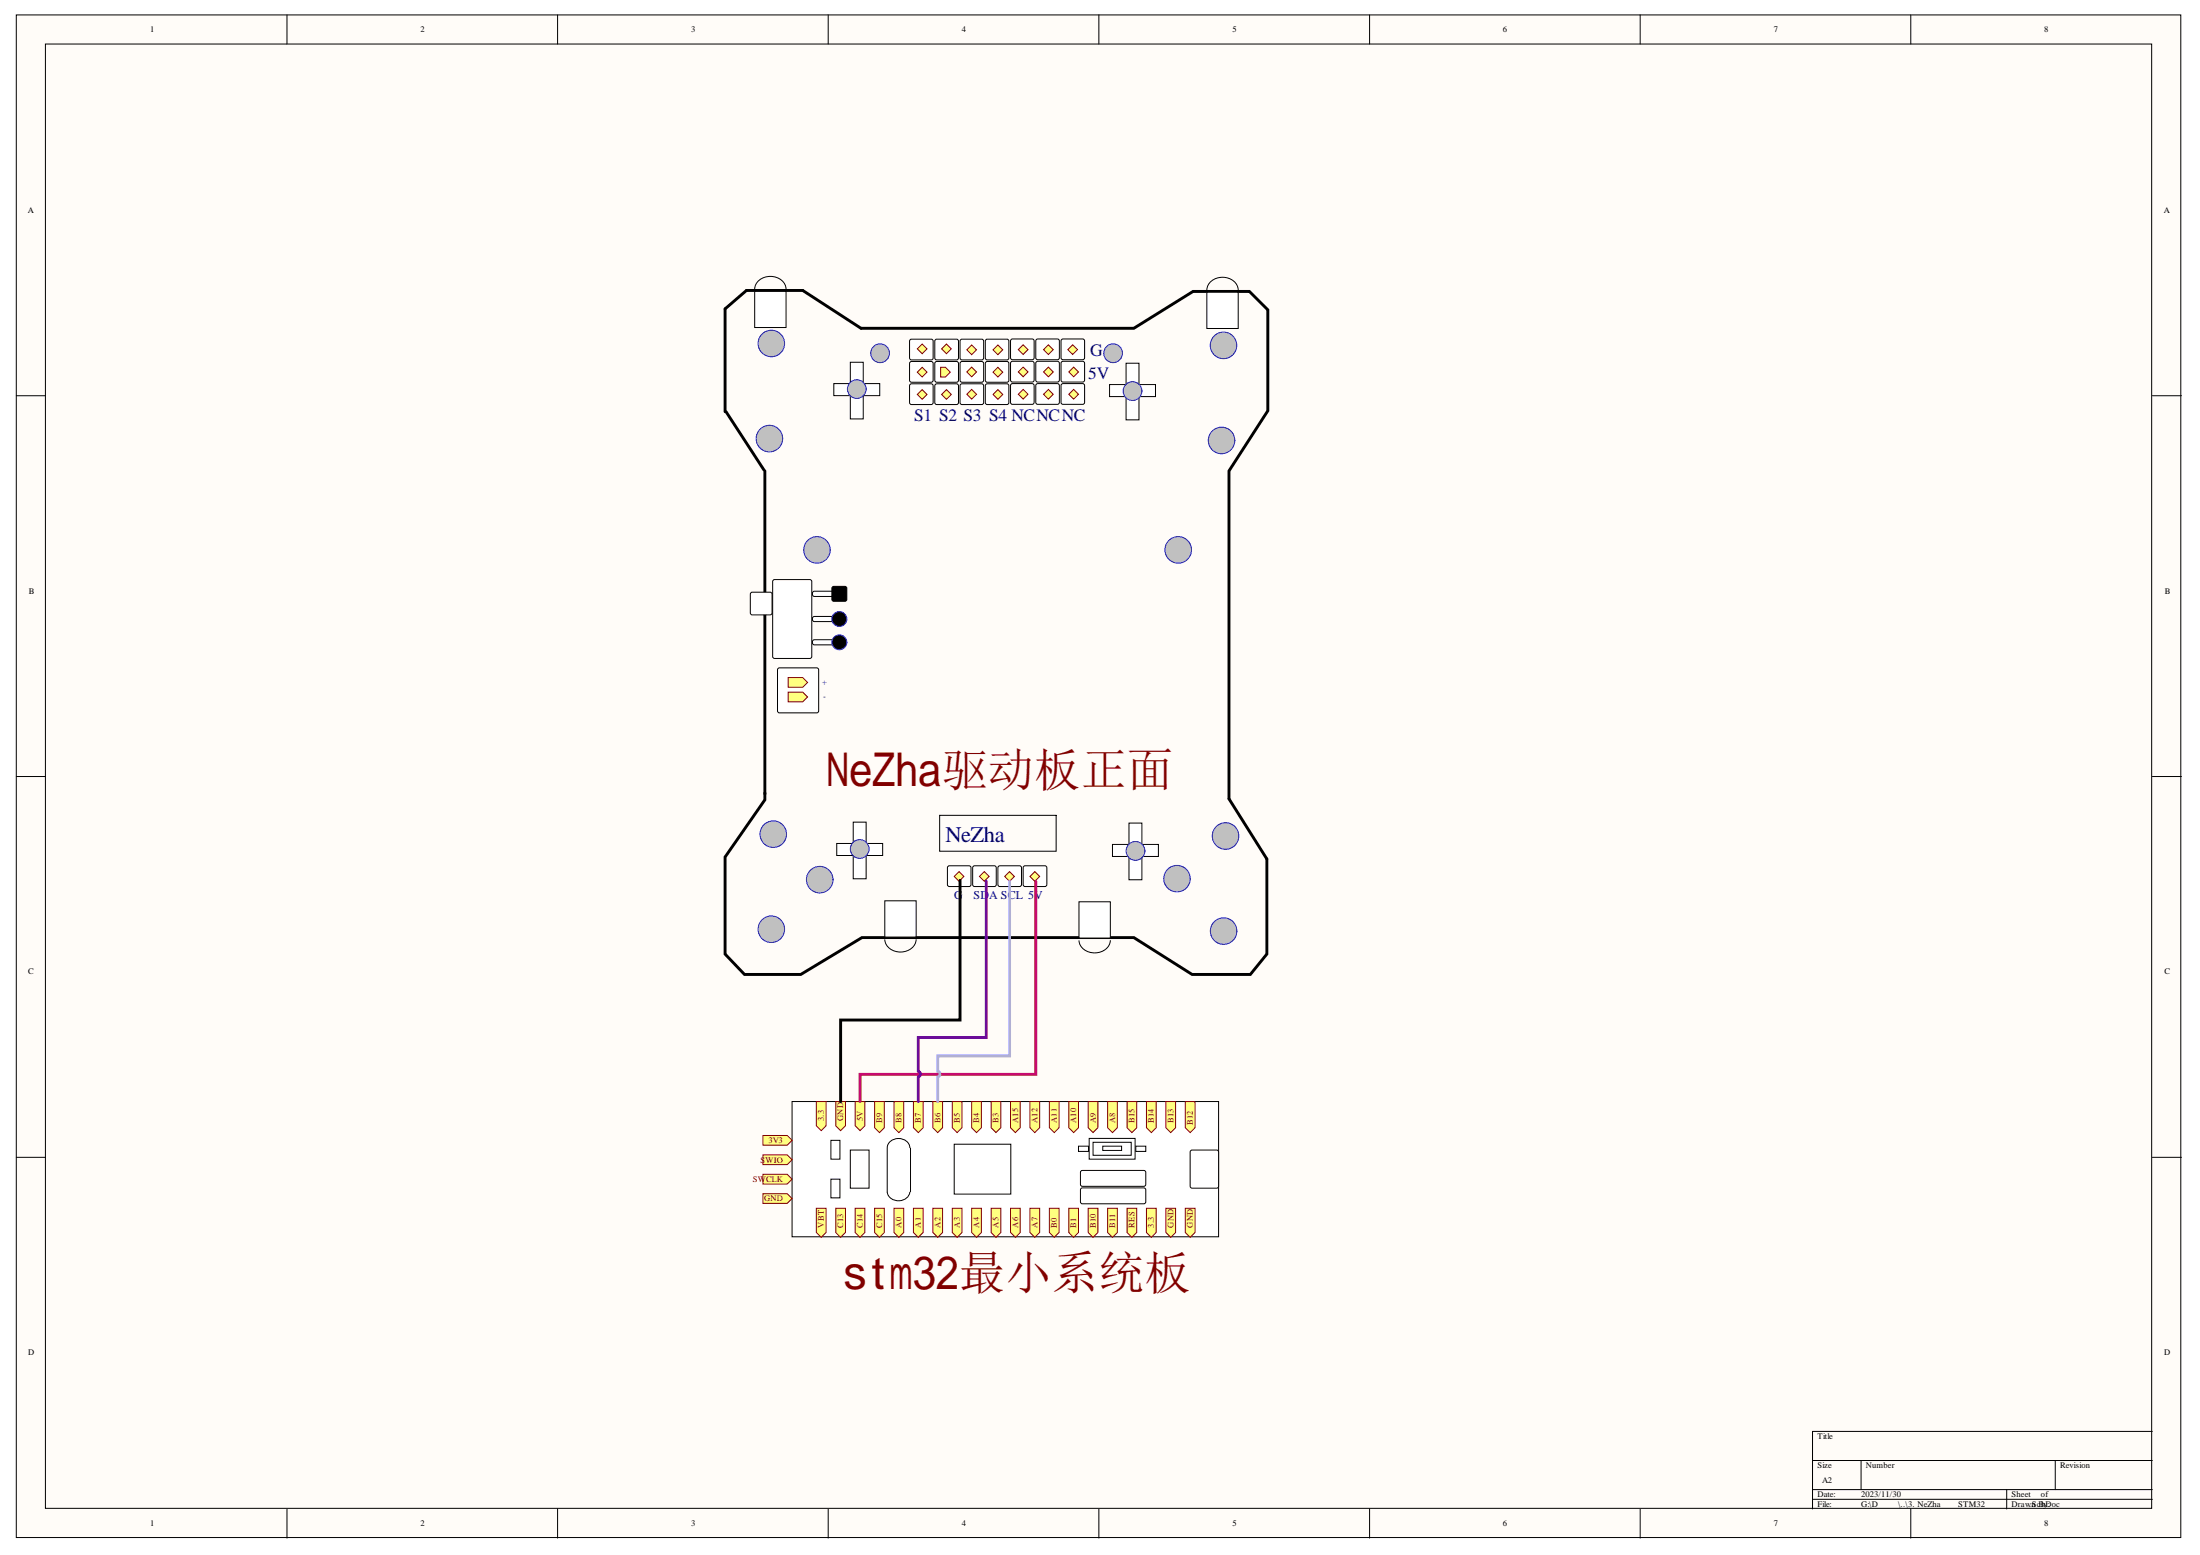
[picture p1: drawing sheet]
<svg xmlns="http://www.w3.org/2000/svg" width="297mm" height="210mm" viewBox="0 0 297 210" stroke-linecap="round" stroke-linejoin="round" font-family="sans-serif">
<g fill="#fffcf8" stroke="#000" stroke-width=".14">
<path d="M2.2 2h292.2v205.5h-292.2z"/>
<path d="M6.1 5.9h284.4v197.7h-284.4z"/>
</g>
<g fill="none" stroke="#000" stroke-width=".14">
<path d="M38.7 2v3.9M75.3 2v3.9M111.8 2v3.9M148.4 2v3.9M184.9 2v3.9M221.5 2v3.9M258 2v3.9M2.2 53.4h3.9M290.6 53.4h3.9M2.2 104.8h3.9M290.6 104.8h3.9M2.2 156.2h3.9"/>
<path d="M290.6 156.2h3.9M244.7 197.1h45.9M251.3 197.1v4M277.5 197.1v4M290.6 193.2h-45.9v10.5M38.7 203.7v3.9M75.3 203.7v3.9M111.8 203.7v3.9M148.4 203.7v3.9M184.9 203.7v3.9M221.5 203.7v3.9M244.7 201.1h45.9"/>
<path d="M244.7 202.4h45.9M258 203.7v3.9M270.9 201.1v2.6"/>
</g>
<g fill="#fff" stroke="#000" stroke-width=".14">
<path d="M122.8 45.9l.3-.1h2.8l.1 .2v2.5l-.3 .1-2.8-.1-.1-.2z"/>
<path d="M122.8 48.9l.3-.1h2.8l.1 .3v2.4l-.3 .1h-2.8l-.1-.3z"/>
<path d="M122.8 51.9l.3-.1h2.8l.1 .3v2.4l-.3 .1h-2.8l-.1-.3z"/>
<path d="M126.2 45.9l.3-.1h2.8l.1 .2v2.5l-.2 .1-2.9-.1-.1-.2z"/>
<path d="M126.2 48.9l.3-.1h2.8l.1 .3v2.4l-.2 .1h-2.9l-.1-.3z"/>
<path d="M126.2 51.9l.3-.1h2.8l.1 .3v2.4l-.2 .1h-2.9l-.1-.3z"/>
<path d="M129.7 45.9l.2-.1h2.8l.1 .2v2.5l-.3 .1-2.7-.1-.2-.2z"/>
<path d="M129.7 48.9l.2-.1h2.8l.1 .3v2.4l-.3 .1h-2.7l-.2-.3z"/>
<path d="M129.7 51.9l.2-.1h2.8l.1 .3v2.4l-.3 .1h-2.7l-.2-.3z"/>
<path d="M133.1 45.9l.2-.1h2.8l.1 .2v2.5l-.2 .1-2.8-.1-.2-.2z"/>
<path d="M133.1 48.9l.2-.1h2.8l.1 .3v2.4l-.2 .1h-2.8l-.2-.3z"/>
<path d="M133.1 51.9l.2-.1h2.8l.1 .3v2.4l-.2 .1h-2.8l-.2-.3z"/>
</g>
<g fill="#ffff80" stroke="#800000" stroke-width=".14">
<path d="M123.9 53.2l.6-.6 .7 .6-.7 .7z" fill-rule="evenodd"/>
<path d="M123.9 50.2l.6-.6 .7 .6-.7 .7z" fill-rule="evenodd"/>
<path d="M123.9 47.1l.6-.7 .7 .7-.7 .6z" fill-rule="evenodd"/>
<path d="M127.1 47.1l.7-.7 .6 .7-.6 .6z" fill-rule="evenodd"/>
<path d="M127 49.6h.7l.6 .6-.6 .7h-.7z" fill-rule="evenodd"/>
<path d="M127.1 53.2l.7-.6 .6 .6-.6 .7z" fill-rule="evenodd"/>
<path d="M130.5 47.2l.7-.6 .7 .6-.7 .7z" fill-rule="evenodd"/>
<path d="M134.1 53.2l.6-.6 .7 .6-.7 .7z" fill-rule="evenodd"/>
<path d="M134.1 50.2l.6-.6 .7 .6-.7 .7z" fill-rule="evenodd"/>
<path d="M134.1 47.2l.6-.6 .7 .6-.7 .7z" fill-rule="evenodd"/>
</g>
<g fill="#fff" stroke="#000" stroke-width=".14">
<path d="M136.5 45.9l.2-.1h2.8l.1 .2v2.4l-.2 .2-2.8-.1-.2-.2z"/>
<path d="M136.5 48.9l.2-.1h2.8l.1 .2v2.4l-.2 .2-2.8-.1-.2-.2z"/>
<path d="M136.5 51.9l.2-.1h2.8l.1 .2v2.5l-.2 .1-2.8-.1-.2-.2z"/>
<path d="M139.9 45.9l.2-.1h2.8l.1 .2v2.4l-.2 .2-2.8-.1-.2-.2z"/>
<path d="M139.9 48.9l.2-.1h2.8l.1 .2v2.4l-.2 .2-2.8-.1-.2-.2z"/>
<path d="M139.9 51.9l.2-.1h2.8l.1 .2v2.5l-.2 .1-2.8-.1-.2-.2z"/>
<path d="M143.3 45.9l.2-.1h2.8l.1 .2v2.4l-.2 .2-2.8-.1-.1-.2z"/>
<path d="M143.3 48.9l.2-.1h2.8l.1 .2v2.4l-.2 .2-2.8-.1-.1-.2z"/>
<path d="M143.3 51.9l.2-.1h2.8l.1 .2v2.5l-.2 .1-2.8-.1-.1-.2z"/>
</g>
<g fill="#ffff80" stroke="#800000" stroke-width=".14">
<path d="M137.5 53.2l.6-.6 .7 .6-.7 .7z" fill-rule="evenodd"/>
<path d="M137.5 50.2l.6-.6 .7 .6-.7 .7z" fill-rule="evenodd"/>
<path d="M137.5 47.2l.6-.7 .7 .7-.7 .7z" fill-rule="evenodd"/>
<path d="M140.9 47.2l.7-.7 .6 .7-.6 .7z" fill-rule="evenodd"/>
<path d="M140.9 50.2l.7-.6 .6 .6-.6 .7z" fill-rule="evenodd"/>
<path d="M140.9 53.2l.7-.6 .6 .6-.6 .7z" fill-rule="evenodd"/>
<path d="M144.2 47.2l.6-.7 .7 .7-.7 .7z" fill-rule="evenodd"/>
<path d="M144.3 50.2l.7-.6 .6 .6-.6 .7z" fill-rule="evenodd"/>
<path d="M144.3 53.2l.7-.6 .6 .6-.6 .7z" fill-rule="evenodd"/>
</g>
<path d="M97.9 55.6v-13.9l2.9-2.5h7.6l7.9 5.1h36.8l8-5h7.6l2.5 2.5v13.6l-5.3 8.2v44.2l5.1 8.2v12.8l-2.2 2.7h-7.8l-7.9-4.9h-36.7l-8.3 4.9h-7.6l-2.6-2.7v-13.1l5.4-7.7v-1M98 55.6l5.1 7.8M103.3 63.6v43.6" fill="none" stroke="#000" stroke-width=".39"/>
<circle cx="103.9" cy="59.2" r="1.79" fill="#c0c0c0" stroke="#00f" stroke-width=".14"/>
<path d="M101.9 39.3h4.2v4.9h-4.2z" fill="#fff" stroke="#000" stroke-width=".14"/>
<circle cx="104.1" cy="46.4" r="1.79" fill="#c0c0c0" stroke="#00f" stroke-width=".14"/>
<path d="M106.1 39.1a2.18 2.18 0 0 0-3.6-1.3 1.55 1.55 0 0 0-.6 1.3" fill="none" stroke="#000" stroke-width=".14"/>
<g fill="#c0c0c0" stroke="#00f" stroke-width=".14">
<circle cx="104.1" cy="125.4" r="1.79"/>
<circle cx="104.4" cy="112.6" r="1.79"/>
<circle cx="164.9" cy="59.5" r="1.79"/>
</g>
<path d="M162.9 39.4h4.3v4.9h-4.3z" fill="#fff" stroke="#000" stroke-width=".14"/>
<circle cx="165.2" cy="46.6" r="1.79" fill="#c0c0c0" stroke="#00f" stroke-width=".14"/>
<path d="M167.2 39.2a2.18 2.18 0 0 0-3.6-1.3 1.56 1.56 0 0 0-.7 1.3" fill="none" stroke="#000" stroke-width=".14"/>
<g fill="#c0c0c0" stroke="#00f" stroke-width=".14">
<circle cx="165.2" cy="125.7" r="1.79"/>
<circle cx="165.5" cy="112.8" r="1.79"/>
<circle cx="118.8" cy="47.7" r="1.27"/>
<circle cx="150.3" cy="47.7" r="1.27"/>
</g>
<g fill="#fff" stroke="#000" stroke-width=".14">
<path d="M114.8 48.9h1.8v7.6h-1.8z"/>
<path d="M112.6 51.8h6.2v1.6h-6.2z"/>
</g>
<circle cx="115.7" cy="52.5" r="1.26" fill="#c0c0c0" stroke="#00f" stroke-width=".14"/>
<g fill="#fff" stroke="#000" stroke-width=".14">
<path d="M152 49h1.8v7.7h-1.8z"/>
<path d="M149.8 51.9h6.2v1.6h-6.2z"/>
</g>
<circle cx="152.9" cy="52.8" r="1.27" fill="#c0c0c0" stroke="#00f" stroke-width=".14"/>
<g fill="#fff" stroke="#000" stroke-width=".14">
<path d="M115.2 111h1.7v7.6h-1.7z"/>
<path d="M113 113.9h6.2v1.6h-6.2z"/>
</g>
<circle cx="116.1" cy="114.6" r="1.27" fill="#c0c0c0" stroke="#00f" stroke-width=".14"/>
<g fill="#fff" stroke="#000" stroke-width=".14">
<path d="M152.4 111.1h1.8v7.7h-1.8z"/>
<path d="M150.2 114h6.2v1.6h-6.2z"/>
</g>
<g fill="#c0c0c0" stroke="#00f" stroke-width=".14">
<circle cx="153.3" cy="114.9" r="1.27"/>
<circle cx="158.9" cy="118.6" r="1.79"/>
<circle cx="110.7" cy="118.7" r="1.8"/>
</g>
<g fill="#fff" stroke="#000" stroke-width=".14">
<path d="M128 117l.2-.1h2.8l.1 .2v2.4l-.3 .2-2.8-.1-.1-.2z"/>
<path d="M131.4 117l.2-.1h2.8l.1 .2v2.4l-.3 .2-2.7-.1-.2-.2z"/>
<path d="M134.8 117l.2-.1h2.8l.1 .2v2.4l-.2 .2-2.8-.1-.2-.2z"/>
<path d="M138.2 117l.2-.1h2.8l.1 .2v2.4l-.2 .2-2.8-.1-.2-.2z"/>
</g>
<g fill="#ffff80" stroke="#800000" stroke-width=".14">
<path d="M128.8 118.3l.7-.6 .6 .6-.6 .7z" fill-rule="evenodd"/>
<path d="M132.2 118.3l.7-.6 .7 .6-.7 .7z" fill-rule="evenodd"/>
<path d="M135.7 118.3l.6-.6 .7 .6-.7 .7z" fill-rule="evenodd"/>
<path d="M139.1 118.3l.6-.6 .7 .6-.7 .7z" fill-rule="evenodd"/>
</g>
<path d="M119.5 121.6h4.2v4.9h-4.2z" fill="#fff" stroke="#000" stroke-width=".14"/>
<path d="M123.7 126.8a2.19 2.19 0 0 1-3.6 1.3l-.5-.8-.1-.5" fill="none" stroke="#000" stroke-width=".14"/>
<path d="M145.7 121.7h4.2v4.9h-4.2z" fill="#fff" stroke="#000" stroke-width=".14"/>
<path d="M149.9 127a2.19 2.19 0 0 1-3.5 1.2l-.6-.8-.1-.4" fill="none" stroke="#000" stroke-width=".14"/>
<path d="M105 90.3l.2-.1h5.1l.2 .1v5.7l-.1 .2h-5.2l-.2-.1z" fill="#fff" stroke="#000" stroke-width=".14"/>
<g fill="#ffff80" stroke="#800000" stroke-width=".14">
<path d="M106.4 91.5h2l.6 .6-.6 .7h-2z" fill-rule="evenodd"/>
<path d="M106.4 93.4h2l.6 .7-.6 .6h-2z" fill-rule="evenodd"/>
</g>
<g fill="#fff" stroke="#000" stroke-width=".14">
<path d="M104.4 78.4l.2-.2h4.7l.3 .2v10.2l-.1 .2-4.9 .1-.2-.1z"/>
<path d="M101.3 80.1l.3-.2h2.4l.2 .2v2.6l-.1 .3h-2.5l-.3-.1z"/>
<path d="M109.7 79.9l.3-.1h3.1a.37 .37 0 0 1 .3 .4 .37 .37 0 0 1-.3 .3h-3.1a.36 .36 0 0 1-.3-.6z"/>
<path d="M109.7 83.3l.3-.1h3.1a.36 .36 0 0 1 .3 .4 .36 .36 0 0 1-.3 .3h-3.1a.35 .35 0 0 1-.3-.6z"/>
<path d="M109.7 86.5l.3-.1h3.1a.36 .36 0 0 1 .3 .3 .36 .36 0 0 1-.3 .3h-3.1a.35 .35 0 0 1-.3-.5z"/>
</g>
<g fill="#000" stroke="#00f" stroke-width=".14">
<circle cx="113.3" cy="83.6" r="1.01"/>
<circle cx="113.3" cy="86.7" r="1.01"/>
</g>
<path d="M112.4 79.3l.2-.1h1.6l.1 .2v1.6l-.2 .2-1.7-.1-.1-.2z" fill="#000" stroke="#000" stroke-width=".14"/>
<g fill="#c0c0c0" stroke="#00f" stroke-width=".14">
<circle cx="110.3" cy="74.2" r="1.79"/>
<circle cx="159.1" cy="74.2" r="1.8"/>
</g>
<path d="M126.9 110.1h15.7v4.8h-15.7z" fill="none" stroke="#000" stroke-width=".14"/>
<g fill="#ffff80" stroke="#800000" stroke-width=".14">
<path d="M130.5 50.2l.7-.6 .7 .6-.7 .7z" fill-rule="evenodd"/>
<path d="M130.5 53.2l.7-.6 .7 .6-.7 .7z" fill-rule="evenodd"/>
</g>
<path d="M106.9 148.7h57.6v18.2h-57.6z" fill="#fff" stroke="#000" stroke-width=".14"/>
<g fill="#ffff80" stroke="#800000" stroke-width=".14">
<path d="M160 148.7h1.3v3.5l-.6 .7-.7-.7z" fill-rule="evenodd"/>
<path d="M157.4 148.7h1.3v3.5l-.6 .7-.7-.7z" fill-rule="evenodd"/>
<path d="M154.8 148.7h1.3v3.5l-.7 .7-.6-.7z" fill-rule="evenodd"/>
<path d="M152.2 148.7h1.3v3.5l-.7 .7-.6-.7z" fill-rule="evenodd"/>
<path d="M149.5 148.7h1.4v3.5l-.7 .7-.7-.7z" fill-rule="evenodd"/>
<path d="M146.9 148.7h1.3v3.5l-.6 .7-.7-.7z" fill-rule="evenodd"/>
<path d="M144.3 148.7h1.3v3.5l-.6 .7-.7-.7z" fill-rule="evenodd"/>
<path d="M141.7 148.7h1.3v3.5l-.7 .7-.6-.7z" fill-rule="evenodd"/>
<path d="M139.1 148.7h1.3v3.5l-.7 .7-.6-.7z" fill-rule="evenodd"/>
<path d="M136.4 148.7h1.4v3.5l-.7 .7-.7-.7z" fill-rule="evenodd"/>
<path d="M133.8 148.7h1.3v3.5l-.6 .7-.7-.7z" fill-rule="evenodd"/>
<path d="M131.2 148.7h1.3v3.5l-.6 .7-.7-.7z" fill-rule="evenodd"/>
<path d="M128.6 148.7h1.3v3.5l-.7 .7-.6-.7z" fill-rule="evenodd"/>
<path d="M126 148.7h1.3v3.5l-.7 .7-.6-.7z" fill-rule="evenodd"/>
<path d="M123.3 148.7h1.3v3.5l-.6 .7-.7-.7z" fill-rule="evenodd"/>
<path d="M120.7 148.7h1.3v3.5l-.6 .7-.7-.7z" fill-rule="evenodd"/>
<path d="M118.1 148.7h1.3v3.5l-.7 .7-.6-.7z" fill-rule="evenodd"/>
<path d="M115.5 148.7h1.3v3.3l-.7 .6-.6-.6z" fill-rule="evenodd"/>
<path d="M112.8 148.7h1.4v3.3l-.7 .6-.7-.6z" fill-rule="evenodd"/>
<path d="M110.2 148.7h1.3v3.3l-.6 .6-.7-.6z" fill-rule="evenodd"/>
<path d="M157.4 163.1h1.3v3.3l-.6 .6-.7-.6z" fill-rule="evenodd"/>
<path d="M154.8 163.1h1.3v3.3l-.7 .6-.6-.6z" fill-rule="evenodd"/>
<path d="M152.2 163.1h1.3v3.3l-.7 .6-.6-.6z" fill-rule="evenodd"/>
<path d="M149.5 163.1h1.4v3.3l-.7 .6-.7-.6z" fill-rule="evenodd"/>
<path d="M146.9 163.1h1.3v3.3l-.6 .6-.7-.6z" fill-rule="evenodd"/>
<path d="M144.3 163.1h1.3v3.3l-.6 .6-.7-.6z" fill-rule="evenodd"/>
<path d="M141.7 163.1h1.3v3.3l-.7 .6-.6-.6z" fill-rule="evenodd"/>
<path d="M139.1 163.1h1.3v3.3l-.7 .6-.6-.6z" fill-rule="evenodd"/>
<path d="M136.4 163.1h1.4v3.3l-.7 .6-.7-.6z" fill-rule="evenodd"/>
<path d="M133.8 163.1h1.3v3.3l-.6 .6-.7-.6z" fill-rule="evenodd"/>
<path d="M131.2 163.1h1.3v3.3l-.6 .6-.7-.6z" fill-rule="evenodd"/>
<path d="M128.6 163.1h1.3v3.3l-.7 .6-.6-.6z" fill-rule="evenodd"/>
<path d="M126 163.1h1.3v3.3l-.7 .6-.6-.6z" fill-rule="evenodd"/>
<path d="M123.3 163.1h1.3v3.3l-.6 .6-.7-.6z" fill-rule="evenodd"/>
<path d="M120.7 163.1h1.3v3.3l-.6 .6-.7-.6z" fill-rule="evenodd"/>
<path d="M118.1 163.1h1.3v3.3l-.7 .6-.6-.6z" fill-rule="evenodd"/>
<path d="M115.5 163.1h1.3v3.3l-.7 .6-.6-.6z" fill-rule="evenodd"/>
<path d="M112.8 163.1h1.4v3.3l-.7 .6-.7-.6z" fill-rule="evenodd"/>
<path d="M110.2 163.1h1.3v3.3l-.6 .6-.7-.6z" fill-rule="evenodd"/>
<path d="M103 153.3h3.3l.6 .6-.6 .7h-3.3z" fill-rule="evenodd"/>
<path d="M103 155.9h3.3l.6 .6-.6 .7h-3.3z" fill-rule="evenodd"/>
<path d="M103 158.5h3.3l.6 .7-.6 .6h-3.3z" fill-rule="evenodd"/>
<path d="M103 161.1h3.3l.6 .7-.6 .6h-3.3z" fill-rule="evenodd"/>
</g>
<g fill="#fff" stroke="#000" stroke-width=".14">
<path d="M160.7 155.4l.3-.2h3.3l.2 .2v4.7l-.1 .3h-3.4l-.3-.1z"/>
<path d="M112.2 153.9h1.2v2.6h-1.2z"/>
<path d="M112.2 159.2h1.2v2.5h-1.2z"/>
<path d="M114.8 155.2h2.5v5.2h-2.5z"/>
</g>
<path d="M119.8 155v5.9a1.58 1.58 0 0 0 1.5 1.2 1.58 1.58 0 0 0 1.5-1.2M119.8 154.9a1.56 1.56 0 0 1 1.5-1.2 1.56 1.56 0 0 1 1.5 1.2M122.9 155v5.9" fill="none" stroke="#000" stroke-width=".14"/>
<g fill="#fff" stroke="#000" stroke-width=".14">
<path d="M145.9 160.5l.2-.2h8.3l.2 .1 .1 .2v1.6l-.1 .3h-.2h-8.3l-.2-.1v-.2z"/>
<path d="M145.9 158.1l.2-.1h8.3h.2l.1 .3v1.6l-.1 .2h-.2h-8.3l-.2-.1v-.1z"/>
<path d="M147.1 153.7h6.2v2.8h-6.2z"/>
<path d="M147.6 154.2h5.1v1.7h-5.1z"/>
<path d="M148.9 154.7h2.5v.6h-2.5z"/>
<path d="M153.4 154.7h1.3v.7h-1.3z"/>
<path d="M145.6 154.7h1.4v.7h-1.4z"/>
</g>
<path d="M160 163.1h1.3v3.3l-.6 .6-.7-.6z" fill-rule="evenodd" fill="#ffff80" stroke="#800000" stroke-width=".14"/>
<path d="M128.8 154.5h7.7v6.7h-7.7z" fill="#fff" stroke="#000" stroke-width=".14"/>
<path d="M129.6 118.8v18.9h-16.1v11" fill="none" stroke="#000" stroke-width=".39"/>
<path d="M139.8 119v26h-23.7v3.7" fill="none" stroke="#ee0e22" stroke-width=".39"/>
<path d="M133.2 119v21h-9.2v4.6a.36 .36 0 0 1 .3 .4 .36 .36 0 0 1-.3 .3M124 145.4v3.3" fill="none" stroke="#90c" stroke-width=".39"/>
<path d="M136.3 119v23.5h-9.7v2.1a.35 .35 0 0 1 .3 .4 .35 .35 0 0 1-.3 .3M126.6 145.4v3.3" fill="none" stroke="#c6f" stroke-width=".39"/>
<g font-size="6.3" fill="#800000">
<text x="111.5" y="106">NeZha驱动板正面</text>
<text x="113.9" y="174">stm32最小系统板</text>
</g>
<text font-size="3" fill="#000080" x="127.7" y="113.7">NeZha</text>
<g font-size="2.3" fill="#000080">
<text x="146.9" y="51.1">5V</text>
<text x="147.2" y="48.1">G</text>
<text x="123.4" y="56.8">S1 S2 S3 S4 NCNCNC</text>
</g>
<g font-size="1.6" fill="#000080">
<text x="128.8" y="121.3">G</text>
<text x="131.5" y="121.3">SDA SCL 5V</text>
</g>
<g font-size="1.2">
<text x="20.3" y="4.3">1</text>
<text x="56.8" y="4.3">2</text>
<text x="93.3" y="4.3">3</text>
<text x="129.8" y="4.3">4</text>
<text x="166.4" y="4.3">5</text>
<text x="202.9" y="4.3">6</text>
<text x="239.5" y="4.3">7</text>
<text x="276" y="4.3">8</text>
<text x="3.7" y="28.7">A</text>
<text x="292.2" y="28.7">A</text>
<text x="3.9" y="80.2">B</text>
<text x="292.3" y="80.2">B</text>
<text x="3.8" y="131.5">C</text>
<text x="292.2" y="131.5">C</text>
<text x="3.8" y="183">D</text>
<text x="292.2" y="183">D</text>
<text x="245.4" y="194.2">Title</text>
<text x="245.4" y="198.2">Size</text>
<text x="245.4" y="202.1">Date:</text>
<text x="245.4" y="203.4">File:</text>
<text x="246" y="200.1">A2</text>
<text x="251.3" y="202.1">2023/11/30</text>
<text x="251.3" y="203.4">G:\D</text>
<text x="251.9" y="198.2">Number</text>
<text x="256.3" y="203.4">\..\3. NeZha</text>
<text x="264.4" y="203.4">STM32</text>
<text x="271.6" y="202.1">Sheet</text>
<text x="271.6" y="203.4">Draw.n</text>
<text x="274.3" y="203.4">ScBhyD: oc</text>
<text x="275.6" y="202.1">of</text>
<text x="278.2" y="198.2">Revision</text>
<text x="20.3" y="206">1</text>
<text x="56.8" y="206">2</text>
<text x="93.3" y="206">3</text>
<text x="129.8" y="206">4</text>
<text x="166.4" y="206">5</text>
<text x="202.9" y="206">6</text>
<text x="239.5" y="206">7</text>
<text x="276" y="206">8</text>
</g>
<g font-size="1.2" fill="#000080">
<text x="111" y="92.4">+</text>
<text x="111.1" y="94.4">-</text>
</g>
<g font-size="1.2" fill="#800000">
<text x="103.8" y="154.3">3V3</text>
<text x="101.7" y="159.5">SWCLK</text>
<text x="102.7" y="156.9">SWIO</text>
<text x="103.2" y="162.2">GND</text>
</g>
<g font-size="1.1" fill="#800000">
<text x="111.2" y="151.3" transform="rotate(-90 111.2 151.3)">3.3</text>
<text x="113.9" y="151.3" transform="rotate(-90 113.9 151.3)">GND</text>
<text x="116.5" y="151.3" transform="rotate(-90 116.5 151.3)">5V</text>
<text x="119.1" y="151.6" transform="rotate(-90 119.1 151.6)">B9</text>
<text x="121.7" y="151.6" transform="rotate(-90 121.7 151.6)">B8</text>
<text x="124.3" y="151.6" transform="rotate(-90 124.3 151.6)">B7</text>
<text x="127" y="151.6" transform="rotate(-90 127 151.6)">B6</text>
<text x="129.6" y="151.6" transform="rotate(-90 129.6 151.6)">B5</text>
<text x="132.2" y="151.6" transform="rotate(-90 132.2 151.6)">B4</text>
<text x="134.8" y="151.6" transform="rotate(-90 134.8 151.6)">B3</text>
<text x="137.5" y="151.6" transform="rotate(-90 137.5 151.6)">A15</text>
<text x="140.1" y="151.6" transform="rotate(-90 140.1 151.6)">A12</text>
<text x="142.7" y="151.6" transform="rotate(-90 142.7 151.6)">A11</text>
<text x="145.3" y="151.6" transform="rotate(-90 145.3 151.6)">A10</text>
<text x="147.9" y="151.6" transform="rotate(-90 147.9 151.6)">A9</text>
<text x="150.6" y="151.6" transform="rotate(-90 150.6 151.6)">A8</text>
<text x="153.2" y="151.6" transform="rotate(-90 153.2 151.6)">B15</text>
<text x="155.8" y="151.6" transform="rotate(-90 155.8 151.6)">B14</text>
<text x="158.4" y="151.6" transform="rotate(-90 158.4 151.6)">B13</text>
<text x="161.1" y="151.9" transform="rotate(-90 161.1 151.9)">B12</text>
<text x="111.2" y="165.7" transform="rotate(-90 111.2 165.7)">VBT</text>
<text x="113.9" y="165.7" transform="rotate(-90 113.9 165.7)">C13</text>
<text x="116.5" y="165.7" transform="rotate(-90 116.5 165.7)">C14</text>
<text x="119.1" y="165.7" transform="rotate(-90 119.1 165.7)">C15</text>
<text x="121.7" y="165.7" transform="rotate(-90 121.7 165.7)">A0</text>
<text x="124.3" y="165.7" transform="rotate(-90 124.3 165.7)">A1</text>
<text x="127" y="165.7" transform="rotate(-90 127 165.7)">A2</text>
<text x="129.6" y="165.7" transform="rotate(-90 129.6 165.7)">A3</text>
<text x="132.2" y="165.7" transform="rotate(-90 132.2 165.7)">A4</text>
<text x="134.8" y="165.7" transform="rotate(-90 134.8 165.7)">A5</text>
<text x="137.5" y="165.7" transform="rotate(-90 137.5 165.7)">A6</text>
<text x="140.1" y="165.7" transform="rotate(-90 140.1 165.7)">A7</text>
<text x="142.7" y="165.7" transform="rotate(-90 142.7 165.7)">B0</text>
<text x="145.3" y="165.7" transform="rotate(-90 145.3 165.7)">B1</text>
<text x="147.9" y="165.7" transform="rotate(-90 147.9 165.7)">B10</text>
<text x="150.6" y="165.7" transform="rotate(-90 150.6 165.7)">B11</text>
<text x="153.2" y="165.7" transform="rotate(-90 153.2 165.7)">RES</text>
<text x="155.8" y="165.7" transform="rotate(-90 155.8 165.7)">3.3</text>
<text x="158.4" y="165.7" transform="rotate(-90 158.4 165.7)">GND</text>
<text x="161.1" y="165.7" transform="rotate(-90 161.1 165.7)">GND</text>
</g>
</svg>
